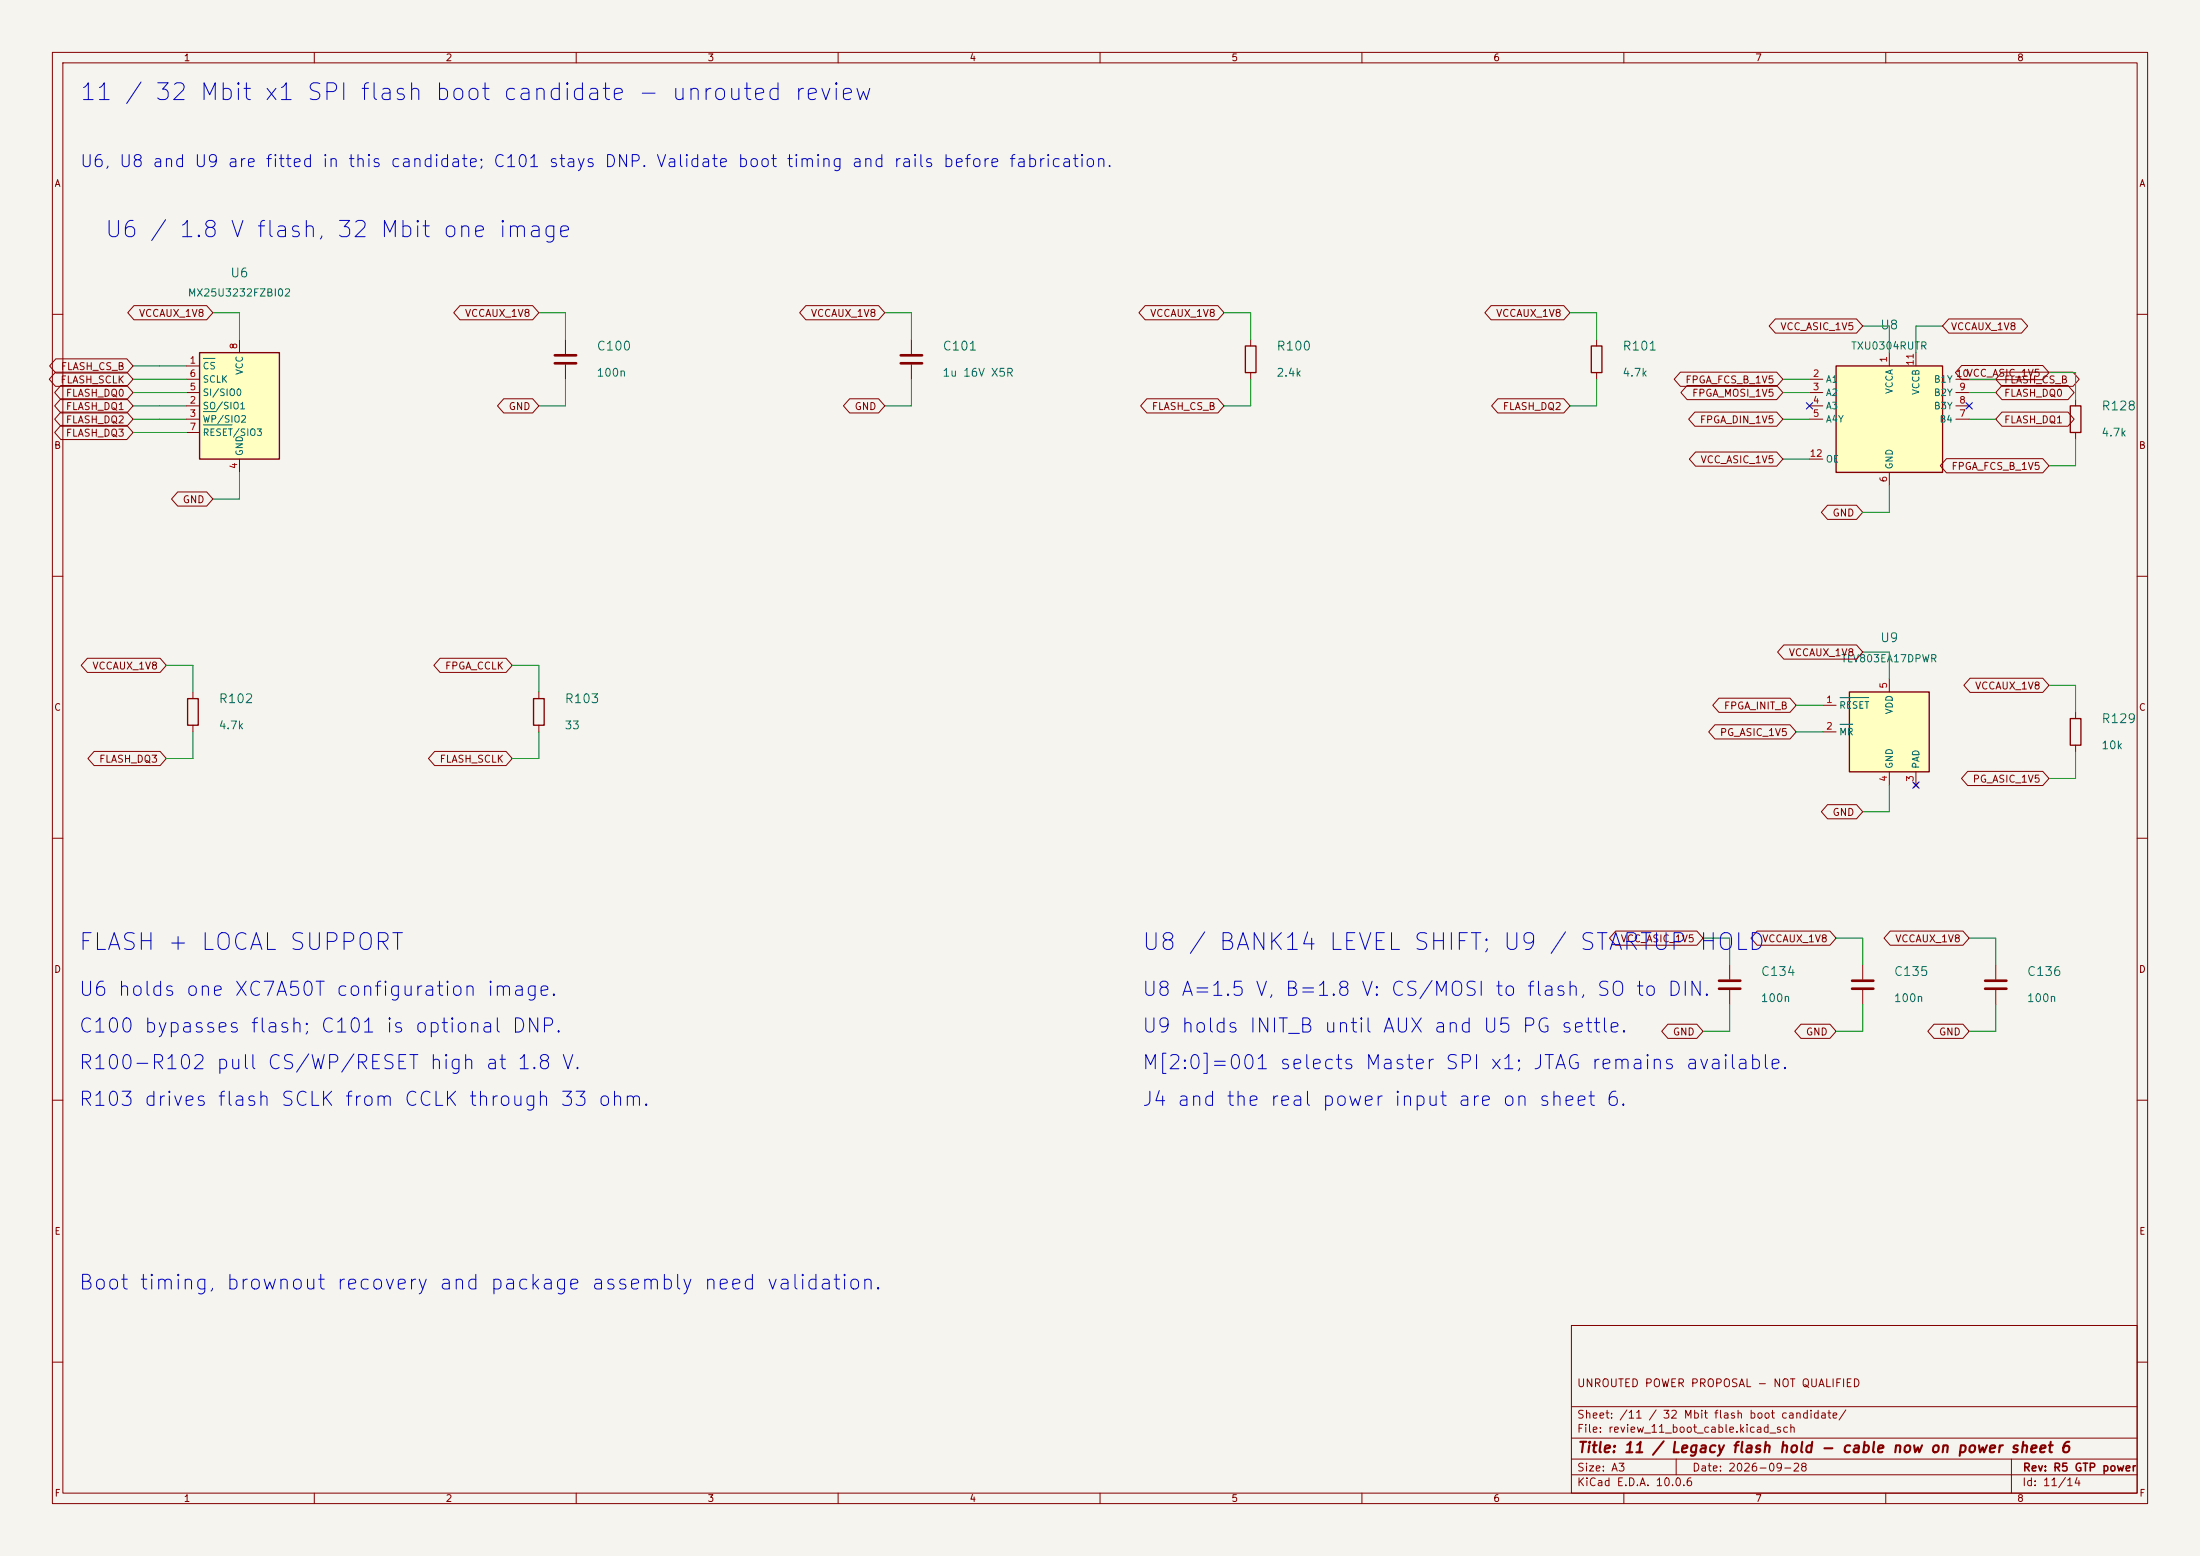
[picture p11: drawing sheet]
<svg xmlns="http://www.w3.org/2000/svg" width="420mm" height="297mm" viewBox="0 0 420 297" stroke-linecap="round" stroke-linejoin="round" font-family="sans-serif">
<path d="M0 0h420v297h-420z" fill="#f5f4ef" stroke="#f5f4ef" stroke-width=".19"/>
<g fill="none" stroke="#840000" stroke-width=".19">
<path d="M10 10h400v277h-400zM12 12h396v273h-396zM60 10v2M110 10v2M160 10v2M210 10v2M260 10v2M310 10v2M360 10v2M10 60h2M174 64.8v2.8M174 69.6v2.8"/>
<path d="M396.2 76.2v1.3M408 60h2M396.2 82.6v1.2M10 110h2M408 110h2M10 160h2M408 160h2M10 210h2M408 210h2M300 253h108v32h-108zM10 260h2M300 278.5h108"/>
<path d="M300 274.5h108M300 268.5h108M320 278.5v3M384 278.5v6.5M408 260h2M60 285v2M110 285v2M160 285v2M210 285v2M260 285v2M300 281.5h108M310 285v2"/>
<path d="M360 285v2"/>
</g>
<path d="M172 67.8h4M172 69.3h4" fill="none" stroke="#840000" stroke-width=".51"/>
<path d="M395.2 77.5h2.1v5.1h-2.1z" fill="none" stroke="#840000" stroke-width=".25"/>
<path d="M350.5 69.9h20.3v20.3h-20.3z" fill="#ffffc2"/>
<path d="M303.8 66h2v5.1h-2zM350.5 69.9h20.3v20.3h-20.3zM101.9 133.4h2v5h-2z" fill="none" stroke="#840000" stroke-width=".25"/>
<g fill="none" stroke="#840000" stroke-width=".19">
<path d="M304.8 64.8v1.2M304.8 71.1v1.3M345.4 72.4h2.6M345.4 74.9h2.6M345.4 77.5h2.6M360.7 67.3v2.6M365.8 67.3v2.6M373.4 72.4h2.5M373.4 74.9h2.5M373.4 77.5h2.5M345.4 80h2.6M345.4 87.6h2.6"/>
<path d="M360.7 90.2v2.5M373.4 80h2.5M102.9 132.1v1.3M102.9 138.4v1.3M330.2 184.2v2.7M330.2 189v2.8M355.6 184.2v2.7M355.6 189v2.8M381 184.2v2.7M381 189v2.8"/>
</g>
<path d="M328.2 187.2h4M328.2 188.7h4M353.6 187.2h4M353.6 188.7h4M379 187.2h4M379 188.7h4" fill="none" stroke="#840000" stroke-width=".51"/>
<path d="M353.1 132.1h15.2v15.2h-15.2z" fill="#ffffc2"/>
<path d="M35.8 133.4h2v5h-2zM353.1 132.1h15.2v15.2h-15.2zM395.2 137.2h2.1v5h-2.1z" fill="none" stroke="#840000" stroke-width=".25"/>
<g fill="none" stroke="#840000" stroke-width=".19">
<path d="M107.9 64.8v2.8M107.9 69.6v2.8M36.8 132.1v1.3M36.8 138.4v1.3M348 134.6h2.5M348 139.7h2.5M360.7 129.5v2.6M396.2 135.9v1.3M360.7 147.3v2.6M365.4 149.5l.7 .7M365.8 147.3v2.6M366.1 149.5l-.7 .7"/>
<path d="M396.2 142.2v1.3"/>
</g>
<path d="M351.3 133.2h5.4M351.3 138.3h2.4" fill="none" stroke="#006464" stroke-width=".19"/>
<path d="M105.9 67.8h4.1M105.9 69.3h4.1" fill="none" stroke="#840000" stroke-width=".51"/>
<path d="M38.1 67.3h15.2v20.3h-15.2z" fill="#ffffc2"/>
<path d="M38.1 67.3h15.2v20.3h-15.2zM237.7 66h2.1v5.1h-2.1z" fill="none" stroke="#840000" stroke-width=".25"/>
<g fill="none" stroke="#840000" stroke-width=".19">
<path d="M25.6 58.3h13.9l1.1 1.4-1.1 1.3h-13.9l-1.2-1.3zM87.8 58.3h13.9l1.2 1.4-1.2 1.3h-13.9l-1.2-1.3zM153.8 58.3h13.9l1.2 1.4-1.2 1.3h-13.9l-1.1-1.3zM218.6 58.3h13.9l1.2 1.4-1.2 1.3h-13.9l-1.2-1.3zM284.6 58.3h13.9l1.2 1.4-1.2 1.3h-13.9l-1.1-1.3zM10.6 71h13.6l1.2 1.4-1.2 1.3h-13.6l-1.2-1.3zM10.7 68.5h13.5l1.2 1.4-1.2 1.3h-13.5l-1.2-1.3zM11.6 73.6h12.6l1.2 1.3-1.2 1.4h-12.6l-1.2-1.4zM11.6 76.1h12.6l1.2 1.4-1.2 1.3h-12.6l-1.2-1.3zM11.6 78.7h12.6l1.2 1.3-1.2 1.4h-12.6l-1.2-1.4zM35.6 69.9h2.5M35.6 77.5h2.5"/>
<path d="M35.6 74.9h2.5M35.6 72.4h2.5M45.7 64.8v2.5M96.2 76.1h5.5l1.2 1.4-1.2 1.3h-5.5l-1.2-1.3zM162.2 76.1h5.5l1.2 1.4-1.2 1.3h-5.5l-1.2-1.3zM218.9 76.1h13.6l1.2 1.4-1.2 1.3h-13.6l-1.2-1.3zM238.8 64.8v1.2M238.8 71.1v1.3M285.9 76.1h12.6l1.2 1.4-1.2 1.3h-12.6l-1.1-1.3zM320.8 71h18.4l1.2 1.4-1.2 1.3h-18.4l-1.2-1.3zM322.1 73.6h17.1l1.2 1.3-1.2 1.4h-17.1l-1.2-1.4zM323.6 78.7h15.6l1.2 1.3-1.2 1.4h-15.6l-1.2-1.4z"/>
<path d="M338.9 60.9h15.5l1.2 1.3-1.2 1.4h-15.5l-1.2-1.4zM372 60.9h13.9l1.2 1.3-1.2 1.4h-13.9l-1.2-1.4zM374.5 69.8h15.5l1.2 1.3-1.2 1.4h-15.5l-1.2-1.4zM382.2 78.7h12.6l1.2 1.3-1.2 1.4h-12.6l-1.2-1.4zM382.2 73.6h12.6l1.2 1.3-1.2 1.4h-12.6l-1.2-1.4zM382.2 71h13.5l1.2 1.4-1.2 1.3h-13.5l-1.2-1.3zM11.6 81.2h12.6l1.2 1.4-1.2 1.3h-12.6l-1.2-1.3zM33.9 93.9h5.6l1.1 1.4-1.1 1.3h-5.6l-1.2-1.3zM35.6 80h2.5M35.6 82.6h2.5M45.7 87.6v2.6M323.7 86.3h15.5l1.2 1.3-1.2 1.4h-15.5l-1.2-1.4z"/>
<path d="M348.9 96.4h5.5l1.2 1.4-1.2 1.3h-5.5l-1.2-1.3zM371.6 87.5h18.4l1.2 1.4-1.2 1.4h-18.4l-1.2-1.4zM16.7 125.6h13.9l1.1 1.4-1.1 1.4h-13.9l-1.2-1.4zM84 125.6h12.6l1.2 1.4-1.2 1.4h-12.6l-1.2-1.4zM327.4 138.3h14.3l1.2 1.4-1.2 1.4h-14.3l-1.2-1.4zM328.2 133.3h13.5l1.2 1.3-1.2 1.4h-13.5l-1.2-1.4zM340.5 123.1h13.9l1.2 1.4-1.2 1.3h-13.9l-1.2-1.3zM376.1 129.5h13.9l1.2 1.3-1.2 1.4h-13.9l-1.2-1.4zM18 143.4h12.6l1.1 1.4-1.1 1.3h-12.6l-1.2-1.3zM83 143.4h13.6l1.2 1.4-1.2 1.3h-13.6l-1.2-1.3zM348.9 153.6h5.5l1.2 1.3-1.2 1.4h-5.5l-1.2-1.4zM375.6 147.2h14.4l1.2 1.4-1.2 1.3h-14.4l-1.1-1.3z"/>
<path d="M308.4 177.7h15.5l1.2 1.4-1.2 1.3h-15.5l-1.1-1.3zM335.4 177.7h13.9l1.2 1.4-1.2 1.3h-13.9l-1.1-1.3zM360.8 177.7h13.9l1.2 1.4-1.2 1.3h-13.9l-1.1-1.3zM318.4 195.5h5.5l1.2 1.4-1.2 1.3h-5.5l-1.2-1.3zM343.8 195.5h5.5l1.2 1.4-1.2 1.3h-5.5l-1.2-1.3zM369.2 195.5h5.5l1.2 1.4-1.2 1.3h-5.5l-1.2-1.3z"/>
</g>
<path d="M38.8 68.4h2.3M38.8 78.6h2.5M38.8 81.1h5.5" fill="none" stroke="#006464" stroke-width=".19"/>
<g fill="none" stroke="#009600" stroke-width=".19">
<path d="M40.6 59.7h5.1v5.1M102.9 59.7h5v5.1M168.9 59.7h5.1v5.1M233.7 59.7h5.1v5.1M299.7 59.7h5.1v5.1M25.4 77.5h10.2M25.4 72.4h10.2M25.4 74.9h10.2M25.4 69.9h10.2M107.9 72.4v5.1h-5M174 72.4v5.1h-5.1M238.8 72.4v5.1h-5.1"/>
<path d="M304.8 72.4v5.1h-5.1M340.4 72.4h5M340.4 74.9h5M355.6 62.2h5.1v5.1M370.8 62.2h-5v5.1M375.9 72.4h5.1M375.9 74.9h5.1M391.2 71.1h5v5.1M25.4 82.6h10.2M25.4 80h10.2M45.7 90.2v5.1h-5.1M340.4 80h5"/>
<path d="M340.4 87.6h5M360.7 92.7v5.1h-5.1M375.9 80h5.1M396.2 83.8v5.1h-5M31.7 127h5.1v5.1M36.8 139.7v5.1h-5.1M97.8 127h5.1v5.1M102.9 139.7v5.1h-5.1M342.9 134.6h5.1M342.9 139.7h5.1M355.6 124.5h5.1v5M391.2 130.8h5v5.1"/>
<path d="M360.7 149.9v5h-5.1M396.2 143.5v5.1h-5M325.1 179.1h5.1v5.1M350.5 179.1h5.1v5.1M375.9 179.1h5.1v5.1M330.2 191.8v5.1h-5.1M355.6 191.8v5.1h-5.1M381 191.8v5.1h-5.1"/>
</g>
<path d="M344.8 76.9l1.2 1.2M346 76.9l-1.2 1.2M375.3 76.9l1.2 1.2M376.5 76.9l-1.2 1.2M365.2 149.3l1.2 1.2M366.4 149.3l-1.2 1.2" fill="none" stroke="#000084" stroke-width=".19"/>
<g font-size="3.2" fill="#0000c2">
<text x="15" y="20">11 / 32 Mbit x1 SPI flash boot candidate - unrouted review</text>
<text x="14.8" y="182.2">FLASH + LOCAL SUPPORT</text>
<text x="217.8" y="182.2">U8 / BANK14 LEVEL SHIFT; U9 / STARTUP HOLD</text>
</g>
<text font-size="3.1" fill="#0000c2" x="19.8" y="46.1">U6 / 1.8 V flash, 32 Mbit one image</text>
<text font-size="2.8" fill="#0000c2" x="14.8" y="246.9">Boot timing, brownout recovery and package assembly need validation.</text>
<g font-size="2.7" fill="#0000c2">
<text x="14.8" y="190.8">U6 holds one XC7A50T configuration image.</text>
<text x="217.8" y="190.8">U8 A=1.5 V, B=1.8 V: CS/MOSI to flash, SO to DIN.</text>
<text x="14.8" y="197.8">C100 bypasses flash; C101 is optional DNP.</text>
<text x="217.8" y="197.8">U9 holds INIT_B until AUX and U5 PG settle.</text>
<text x="14.8" y="204.8">R100-R102 pull CS/WP/RESET high at 1.8 V.</text>
<text x="217.8" y="204.8">M[2:0]=001 selects Master SPI x1; JTAG remains available.</text>
<text x="14.8" y="211.8">R103 drives flash SCLK from CCLK through 33 ohm.</text>
<text x="217.8" y="211.8">J4 and the real power input are on sheet 6.</text>
</g>
<text font-size="2.3" fill="#0000c2" x="15.1" y="32.5">U6, U8 and U9 are fitted in this candidate; C101 stays DNP. Validate boot timing and rails before fabrication.</text>
<text font-size="2" fill="#840000" x="301" y="277.8">Title: 11 / Legacy flash hold - cable now on power sheet 6</text>
<g font-size="1.7" fill="#006464">
<text x="43.8" y="53.4">U6</text>
<text x="358.8" y="63.3">U8</text>
<text x="113.8" y="67.3">C100</text>
<text x="179.8" y="67.3">C101</text>
<text x="243.6" y="67.3">R100</text>
<text x="309.6" y="67.3">R101</text>
<text x="401" y="78.8">R128</text>
<text x="358.8" y="123">U9</text>
<text x="41.6" y="134.6">R102</text>
<text x="107.7" y="134.6">R103</text>
<text x="401" y="138.5">R129</text>
<text x="336" y="186.7">C134</text>
<text x="361.4" y="186.7">C135</text>
<text x="386.8" y="186.7">C136</text>
</g>
<g font-size="1.5" fill="#006464">
<text x="113.8" y="72.3">100n</text>
<text x="179.8" y="72.3">1u 16V X5R</text>
<text x="243.6" y="72.3">2.4k</text>
<text x="309.6" y="72.3">4.7k</text>
<text x="401" y="83.7">4.7k</text>
<text x="41.6" y="139.6">4.7k</text>
<text x="107.7" y="139.6">33</text>
<text x="401" y="143.4">10k</text>
<text x="336" y="191.6">100n</text>
<text x="361.4" y="191.6">100n</text>
<text x="386.8" y="191.6">100n</text>
</g>
<g font-size="1.5" fill="#840000">
<text x="300.9" y="265.1">UNROUTED POWER PROPOSAL - NOT QUALIFIED</text>
<text x="300.9" y="273.8">File: review_11_boot_cable.kicad_sch</text>
<text x="300.9" y="271.1">Sheet: /11 / 32 Mbit flash boot candidate/</text>
<text x="300.9" y="281.2">Size: A3</text>
<text x="322.9" y="281.2">Date: 2026-09-28</text>
<text x="386" y="281.2">Rev: R5 GTP power</text>
<text x="300.9" y="284">KiCad E.D.A. 10.0.6</text>
<text x="385.9" y="284">Id: 11/14</text>
</g>
<g font-size="1.4" fill="#006464">
<text x="35.7" y="56.9">MX25U3232FZBI02</text>
<text x="353.3" y="67.1">TXU0304RUTR</text>
<text x="351.4" y="126.8">TLV803EA17DPWR</text>
</g>
<g font-size="1.3" fill="#840000">
<text x="35" y="12">1</text>
<text x="85" y="12">2</text>
<text x="135" y="12">3</text>
<text x="185" y="12">4</text>
<text x="235" y="12">5</text>
<text x="285" y="12">6</text>
<text x="335" y="12">7</text>
<text x="385" y="12">8</text>
<text x="10.3" y="36">A</text>
<text x="408.3" y="36">A</text>
<text x="26.4" y="60.8">VCCAUX_1V8</text>
<text x="88.6" y="60.8">VCCAUX_1V8</text>
<text x="154.7" y="60.8">VCCAUX_1V8</text>
<text x="219.5" y="60.8">VCCAUX_1V8</text>
<text x="285.5" y="60.8">VCCAUX_1V8</text>
<text x="339.8" y="63.4">VCC_ASIC_1V5</text>
<text x="372.3" y="63.4">VCCAUX_1V8</text>
<text x="11.5" y="71">FLASH_CS_B</text>
<text x="11.4" y="73.5">FLASH_SCLK</text>
<text x="12.5" y="76.1">FLASH_DQ0</text>
<text x="321.6" y="73.5">FPGA_FCS_B_1V5</text>
<text x="322.9" y="76.1">FPGA_MOSI_1V5</text>
<text x="382.5" y="76.1">FLASH_DQ0</text>
<text x="382.5" y="73.5">FLASH_CS_B</text>
<text x="12.5" y="78.6">FLASH_DQ1</text>
<text x="12.5" y="81.1">FLASH_DQ2</text>
<text x="12.5" y="83.7">FLASH_DQ3</text>
<text x="97" y="78.6">GND</text>
<text x="163" y="78.6">GND</text>
<text x="219.8" y="78.6">FLASH_CS_B</text>
<text x="286.8" y="78.6">FLASH_DQ2</text>
<text x="324.4" y="81.1">FPGA_DIN_1V5</text>
<text x="382.5" y="81.1">FLASH_DQ1</text>
<text x="10.2" y="86">B</text>
<text x="324.5" y="88.8">VCC_ASIC_1V5</text>
<text x="408.2" y="86">B</text>
<text x="372.4" y="90">FPGA_FCS_B_1V5</text>
<text x="34.8" y="96.4">GND</text>
<text x="349.7" y="98.9">GND</text>
<text x="341.4" y="125.6">VCCAUX_1V8</text>
<text x="17.5" y="128.1">VCCAUX_1V8</text>
<text x="84.9" y="128.1">FPGA_CCLK</text>
<text x="376.9" y="131.9">VCCAUX_1V8</text>
<text x="10.2" y="136">C</text>
<text x="329" y="135.7">FPGA_INIT_B</text>
<text x="408.2" y="136">C</text>
<text x="328.2" y="140.8">PG_ASIC_1V5</text>
<text x="18.8" y="145.9">FLASH_DQ3</text>
<text x="83.8" y="145.9">FLASH_SCLK</text>
<text x="376.5" y="149.7">PG_ASIC_1V5</text>
<text x="349.7" y="156.1">GND</text>
<text x="10.2" y="186">D</text>
<text x="309.3" y="180.2">VCC_ASIC_1V5</text>
<text x="336.3" y="180.2">VCCAUX_1V8</text>
<text x="361.7" y="180.2">VCCAUX_1V8</text>
<text x="408.2" y="186">D</text>
<text x="319.3" y="198">GND</text>
<text x="344.7" y="198">GND</text>
<text x="370.1" y="198">GND</text>
<text x="10.3" y="236">E</text>
<text x="408.3" y="236">E</text>
<text x="10.3" y="286">F</text>
<text x="35" y="287">1</text>
<text x="85" y="287">2</text>
<text x="135" y="287">3</text>
<text x="185" y="287">4</text>
<text x="235" y="287">5</text>
<text x="285" y="287">6</text>
<text x="335" y="287">7</text>
<text x="385" y="287">8</text>
<text x="408.3" y="286">F</text>
</g>
<g font-size="1.3" fill="#a90000">
<text x="36.1" y="69.7">1</text>
<text x="45.6" y="66.8" transform="rotate(-90 45.6 66.8)">8</text>
<text x="360.5" y="69.3" transform="rotate(-90 360.5 69.3)">1</text>
<text x="365.6" y="69.9" transform="rotate(-90 365.6 69.9)">11</text>
<text x="36.1" y="77.3">2</text>
<text x="36.1" y="74.8">5</text>
<text x="36.1" y="72.3">6</text>
<text x="346" y="72.3">2</text>
<text x="346" y="74.8">3</text>
<text x="346" y="77.3">4</text>
<text x="373.3" y="72.3">10VCC_ASIC_1V5</text>
<text x="373.9" y="77.3">8</text>
<text x="373.9" y="74.8">9</text>
<text x="36.1" y="79.9">3</text>
<text x="36.1" y="82.4">7</text>
<text x="346" y="79.9">5</text>
<text x="373.9" y="79.9">7</text>
<text x="45.6" y="89.6" transform="rotate(-90 45.6 89.6)">4</text>
<text x="345.4" y="87.5">12</text>
<text x="360.5" y="92.2" transform="rotate(-90 360.5 92.2)">6</text>
<text x="360.5" y="131.5" transform="rotate(-90 360.5 131.5)">5</text>
<text x="348.5" y="134.5">1</text>
<text x="348.5" y="139.6">2</text>
<text x="360.5" y="149.3" transform="rotate(-90 360.5 149.3)">4</text>
<text x="365.6" y="149.3" transform="rotate(-90 365.6 149.3)">3</text>
</g>
<g font-size="1.3" fill="#006464">
<text x="38.6" y="70.8">CS</text>
<text x="46.7" y="71.7" transform="rotate(-90 46.7 71.7)">VCC</text>
<text x="38.6" y="75.9">SI/SIO0</text>
<text x="38.6" y="73.4">SCLK</text>
<text x="348.5" y="73.4">A1</text>
<text x="348.5" y="75.9">A2</text>
<text x="361.6" y="75.3" transform="rotate(-90 361.6 75.3)">VCCA</text>
<text x="366.7" y="75.5" transform="rotate(-90 366.7 75.5)">VCCB</text>
<text x="369.1" y="75.9">B2Y</text>
<text x="369.1" y="73.4">B1Y</text>
<text x="38.6" y="78.4">SO/SIO1</text>
<text x="38.6" y="81">WP/SIO2</text>
<text x="38.6" y="83.5">RESET/SIO3</text>
<text x="348.5" y="78.4">A3</text>
<text x="348.5" y="81">A4Y</text>
<text x="369.1" y="78.4">B3Y</text>
<text x="370.2" y="81">B4</text>
<text x="46.7" y="87.1" transform="rotate(-90 46.7 87.1)">GND</text>
<text x="348.5" y="88.6">OE</text>
<text x="361.6" y="89.7" transform="rotate(-90 361.6 89.7)">GND</text>
<text x="351" y="135.6">RESET</text>
<text x="361.6" y="136.4" transform="rotate(-90 361.6 136.4)">VDD</text>
<text x="351" y="140.7">MR</text>
<text x="361.6" y="146.8" transform="rotate(-90 361.6 146.8)">GND</text>
<text x="366.7" y="146.8" transform="rotate(-90 366.7 146.8)">PAD</text>
</g>
</svg>
